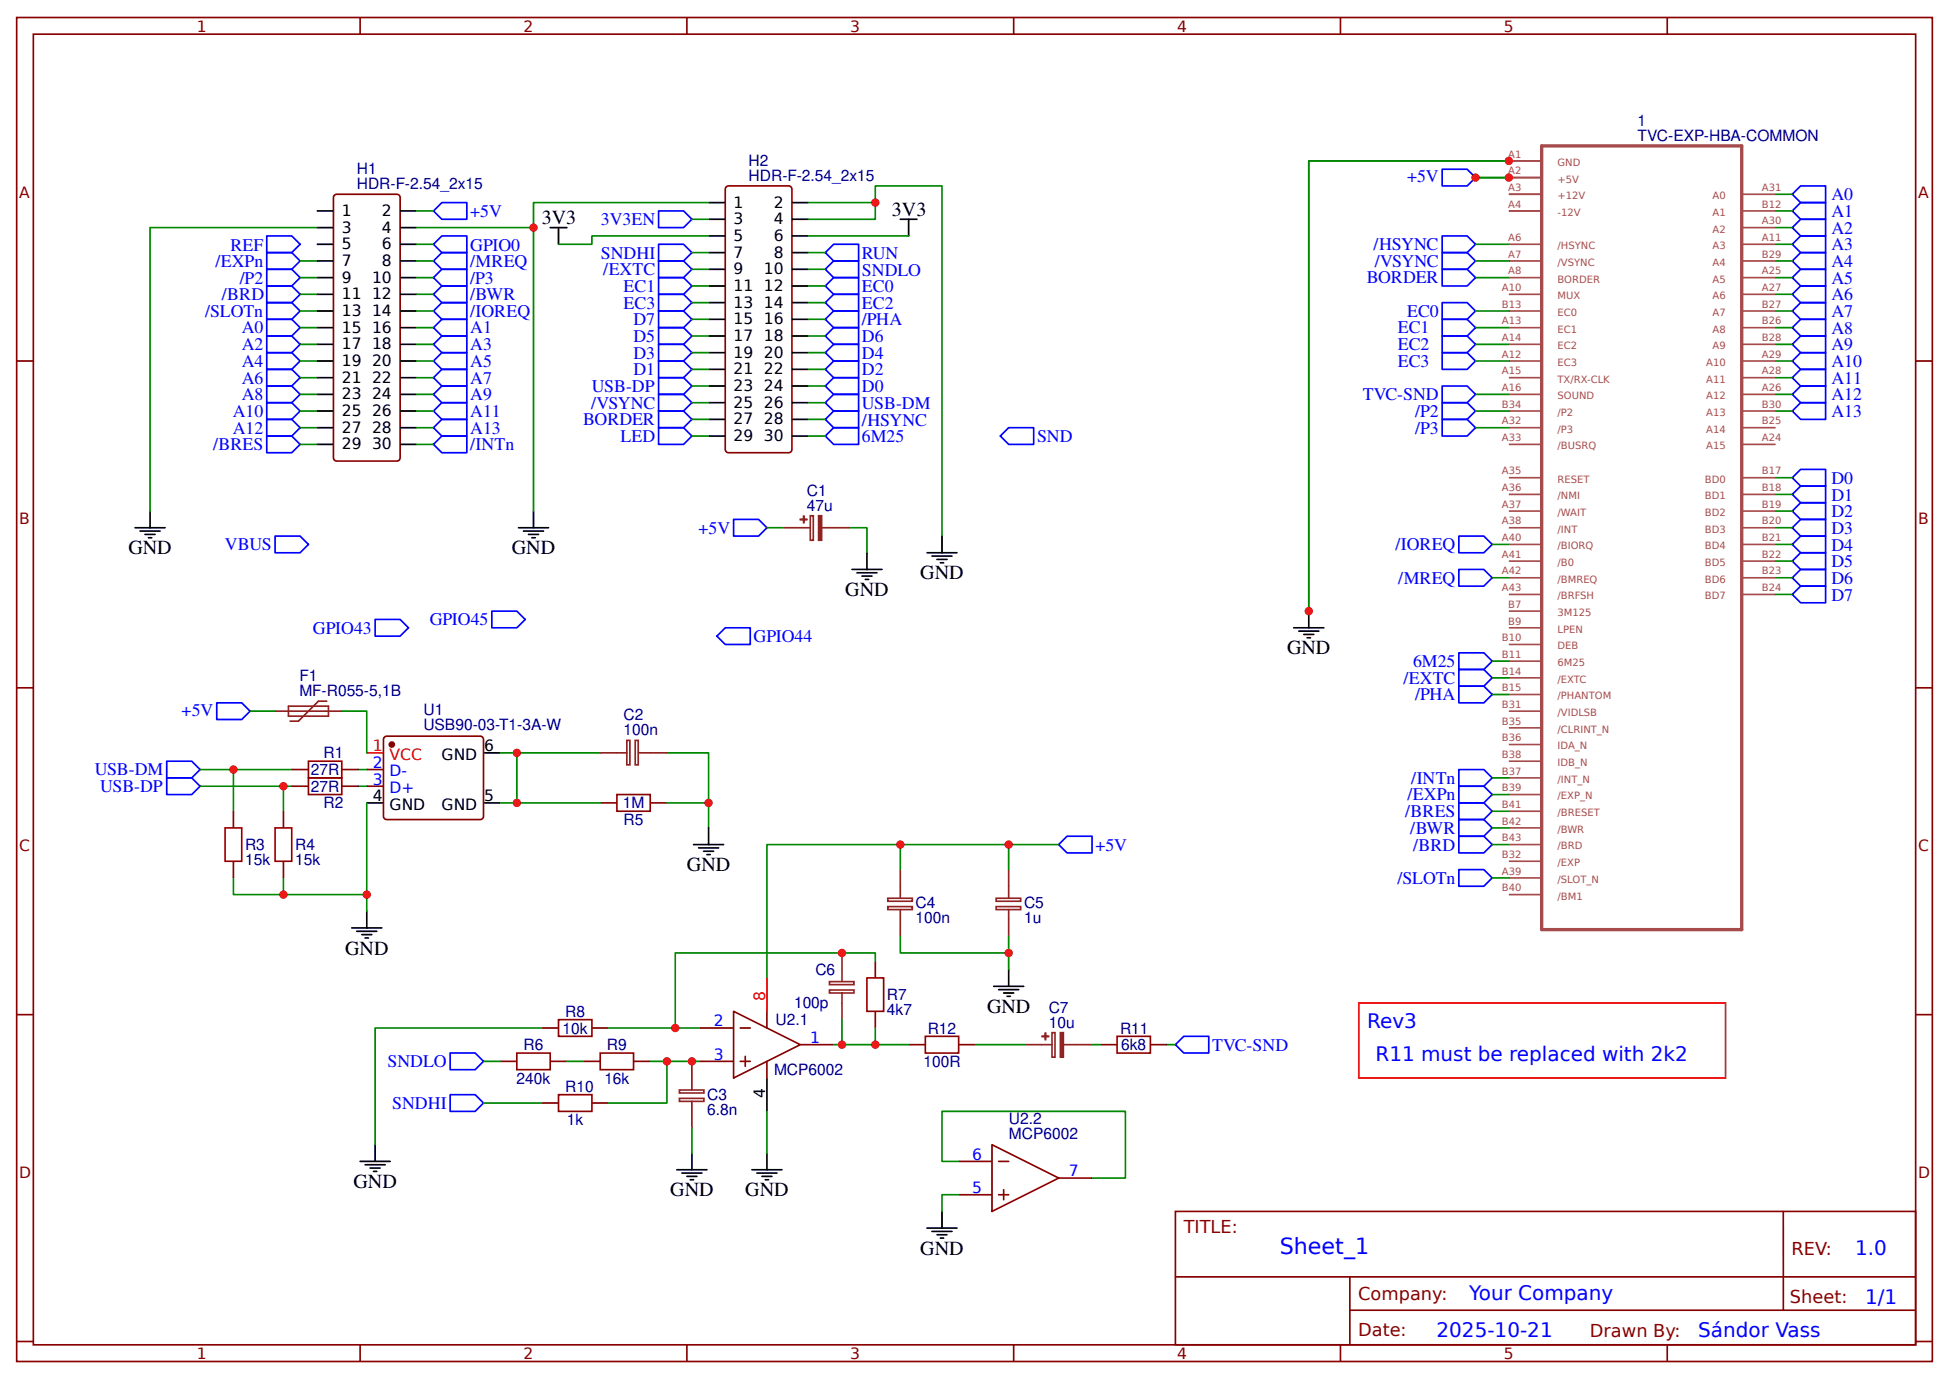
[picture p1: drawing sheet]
<svg xmlns="http://www.w3.org/2000/svg" width="309mm" height="219mm" viewBox="0 0 309 219" stroke-linecap="round" stroke-linejoin="round" font-family="sans-serif">
<g fill="none" stroke="#800" stroke-width=".26">
<path d="M2.6 2.8h304.1v213.2h-304.1zM5.3 5.4h298.7v208h-298.7zM57.1 2.8v2.6M109 2.8v2.6M160.9 2.8v2.6M212.7 2.8v2.6M264.6 2.8v2.6M53 31.1l.4-.3h9.6l.2 .1 .3 .5v41.2l-.1 .3-.4 .3h-9.6l-.4-.3-.1-.3zM115.4 29.6l9.7-.1 .3 .1 .3 .4v41.3l-.1 .3-.5 .2h-9.5l-.4-.2-.1-.3v-41.3zM2.6 57.3h2.7M304 57.3h2.7M2.6 109.1h2.7"/>
<path d="M61.1 116.9h15.4l.2 .4v12.5l-.5 .2h-15.1l-.2-.5v-12.2zM304 109.1h2.7M37 128.7v2.7M37 136.7v2.6M45 128.7v2.7M45 136.7v2.6M46.3 124.8h2.6M46.3 122.1h2.6M54.2 124.8h2.7M54.2 122.1h2.7M58.2 124.8h2.7M58.2 122.1h2.7"/>
<path d="M95.2 127.4h2.7M103.2 127.4h2.6M138.9 152.5v2.7M2.6 161h2.7M79.4 168.4h2.6M86 163.1h2.6M86 175h2.6M87.3 168.4h2.7M92.6 168.4h2.6M93.9 163.1h2.7M93.9 175h2.7M100.5 168.4h2.7"/>
<path d="M111.1 163.1h5.3M111.1 168.4h5.3M116.4 160.5l10.6 5.3-10.6 5.3zM117.5 163.1h1.6M117.5 168.4h1.6M118.3 167.6v1.6M121.7 160.5v2.6M121.7 168.4v2.7M127 165.8h5.3M138.9 160.5v2.6M144.2 165.8h2.6M152.1 165.8h2.7"/>
<path d="M174.6 165.8h2.7M182.6 165.8h2.6M304 161h2.7M152.1 184.3h5.3M152.1 189.6h5.3M157.4 181.6l10.6 5.3-10.6 5.3zM158.5 184.3h1.6M158.5 189.6h1.6M159.3 188.8v1.6M168 186.9h5.3M186.5 192.2h117.5v21.2h-117.5zM283 192.2v15.7"/>
<path d="M2.6 212.9h2.7M57.1 213.4v2.6M109 213.4v2.6M160.9 213.4v2.6M186.6 202.6h117.3M212.7 213.4v2.6M214.2 207.9h89.7M214.2 202.6v10.6M264.6 213.4v2.6M304 212.9h2.7"/>
</g>
<g fill="none" stroke="#000" stroke-width=".26">
<path d="M50.3 33.5h2.6M50.3 36.1h2.6M50.3 38.8h2.6M63.5 33.5h2.6M63.5 36.1h2.6M63.5 38.8h2.6M87.3 36.1h2.7M88.6 36.1v2.7M112.4 32.1h2.7M112.4 34.8h2.7M112.4 37.4h2.7M125.7 32.1h2.6"/>
<path d="M125.7 34.8h2.6M125.7 37.4h2.6M142.9 34.8h2.6M144.2 34.8v2.6M50.3 41.4h2.6M50.3 44.1h2.6M50.3 46.7h2.6M50.3 49.3h2.6M50.3 52h2.6M50.3 54.6h2.6M50.3 57.3h2.6M50.3 59.9h2.6"/>
<path d="M63.5 41.4h2.6M63.5 44.1h2.6M63.5 46.7h2.6M63.5 49.3h2.6M63.5 52h2.6M63.5 54.6h2.6M63.5 57.3h2.6M63.5 59.9h2.6M112.4 40.1h2.7M112.4 42.7h2.7M112.4 45.4h2.7M112.4 48h2.7"/>
<path d="M112.4 50.7h2.7M112.4 53.3h2.7M112.4 56h2.7M112.4 58.6h2.7M125.7 40.1h2.6M125.7 42.7h2.6M125.7 45.4h2.6M125.7 48h2.6M125.7 50.7h2.6M125.7 53.3h2.6M125.7 56h2.6M125.7 58.6h2.6"/>
<path d="M50.3 62.6h2.6M50.3 65.2h2.6M50.3 67.9h2.6M50.3 70.5h2.6M63.5 62.6h2.6M63.5 65.2h2.6M63.5 67.9h2.6M63.5 70.5h2.6M112.4 61.3h2.7M112.4 63.9h2.7M112.4 66.5h2.7M112.4 69.2h2.7"/>
<path d="M125.7 61.3h2.6M125.7 63.9h2.6M125.7 66.5h2.6M125.7 69.2h2.6M21.4 83.7h4.8M22.2 84.3h3.2M23 84.8h1.6M23.5 85.3h.6M23.8 81.1v2.6M82.3 83.7h4.7M83.1 84.3h3.2M83.9 84.8h1.6"/>
<path d="M84.4 85.3h.5M84.7 81.1v2.6M135.2 90.4h4.8M136 90.9h3.2M136.8 91.4h1.6M137.3 91.9h.5M137.6 87.7v2.7M147.1 87.7h4.8M147.9 88.2h3.2M148.7 88.8h1.6M149.2 89.3h.6M149.5 85.1v2.6"/>
<path d="M205.3 99.6h4.8M207.7 97v2.6M76.7 119.5h2.7M206.1 100.1h3.2M206.9 100.7h1.6M207.4 101.2h.6M58.2 127.4h2.7M76.7 127.4h2.7M110.1 134h4.7M110.9 134.5h3.1M111.7 135.1h1.5M112.2 135.6h.5"/>
<path d="M112.4 131.4v2.6M55.8 147.2h4.8M56.6 147.8h3.2M57.4 148.3h1.6M57.9 148.8h.6M58.2 144.6v2.6M157.7 156.5h4.8M158.5 157h3.2M159.3 157.6h1.6M159.8 158.1h.5M160.1 153.9v2.6M121.7 171.1v5.2"/>
<path d="M57.1 184.3h4.8M57.9 184.8h3.2M58.7 185.3h1.6M59.3 185.9h.5M59.5 181.6v2.7M107.4 185.6h4.8M108.2 186.1h3.2M109 186.7h1.6M109.5 187.2h.6M109.8 183v2.6M119.3 185.6h4.8M120.1 186.1h3.2"/>
<path d="M120.9 186.7h1.6M121.4 187.2h.6M121.7 183v2.6M147.1 194.9h4.8M147.9 195.4h3.2M148.7 195.9h1.6M149.2 196.5h.6M149.5 192.2v2.7"/>
</g>
<g fill="none" stroke="#00f" stroke-width=".26">
<path d="M42.3 37.4h4l1.3 1.4-1.3 1.3h-4zM68.8 33.5l1.3-1.4h4v2.7h-4zM68.8 38.8l1.3-1.4h4v2.7h-4zM104.5 38.8h4l1.3 1.3-1.3 1.3h-4zM104.5 33.5h4l1.3 1.3-1.3 1.3h-4zM228.9 26.9h3.9l1.4 1.3-1.4 1.3h-3.9zM228.9 37.4h3.9l1.4 1.4-1.4 1.3h-3.9zM284.4 30.8l1.4-1.3h3.9v2.6h-3.9zM284.4 33.5l1.4-1.4h3.9v2.7h-3.9zM284.4 36.1l1.4-1.3h3.9v2.6h-3.9zM284.4 38.8l1.4-1.4h3.9v2.7h-3.9zM42.3 40.1h4l1.3 1.3-1.3 1.3h-4z"/>
<path d="M42.3 42.7h4l1.3 1.4-1.3 1.3h-4zM42.3 45.4h4l1.3 1.3-1.3 1.3h-4zM42.3 48h4l1.3 1.3-1.3 1.4h-4zM42.3 50.7h4l1.3 1.3-1.3 1.3h-4zM42.3 53.3h4l1.3 1.3-1.3 1.4h-4zM42.3 56h4l1.3 1.3-1.3 1.3h-4zM42.3 58.6h4l1.3 1.3-1.3 1.4h-4zM68.8 44.1l1.3-1.4h4v2.7h-4zM68.8 46.7l1.3-1.3h4v2.6h-4zM68.8 52l1.3-1.3h4v2.6h-4zM68.8 54.6l1.3-1.3h4v2.7h-4zM68.8 57.3l1.3-1.3h4v2.6h-4z"/>
<path d="M68.8 59.9l1.3-1.3h4v2.7h-4zM68.8 41.4l1.3-1.3h4v2.6h-4zM68.8 49.3l1.3-1.3h4v2.7h-4zM104.5 57.3h4l1.3 1.3-1.3 1.3h-4zM104.5 54.6h4l1.3 1.4-1.3 1.3h-4zM104.5 52h4l1.3 1.3-1.3 1.3h-4zM104.5 49.3h4l1.3 1.4-1.3 1.3h-4zM104.5 41.4h4l1.3 1.3-1.3 1.4h-4zM104.5 44.1h4l1.3 1.3-1.3 1.3h-4zM104.5 46.7h4l1.3 1.3-1.3 1.3h-4zM104.5 59.9h4l1.3 1.4-1.3 1.3h-4zM131 56l1.3-1.4h4v2.7h-4z"/>
<path d="M131 53.3l1.3-1.3h4v2.6h-4zM131 45.4l1.3-1.3h4v2.6h-4zM131 48l1.3-1.3h4v2.6h-4zM131 42.7l1.3-1.3h4v2.7h-4zM131 40.1l1.3-1.3h4v2.6h-4zM131 50.7l1.3-1.4h4v2.7h-4zM132.3 57.3h4v2.6h-4l-1.3-1.3zM228.9 48h3.9l1.4 1.3-1.4 1.4h-3.9zM228.9 50.7h3.9l1.4 1.3-1.4 1.3h-3.9zM228.9 53.3h3.9l1.4 1.3-1.4 1.4h-3.9zM228.9 56h3.9l1.4 1.3-1.4 1.3h-3.9zM228.9 40.1h3.9l1.4 1.3-1.4 1.3h-3.9z"/>
<path d="M228.9 42.7h3.9l1.4 1.4-1.4 1.3h-3.9zM284.4 41.4l1.4-1.3h3.9v2.6h-3.9zM284.4 44.1l1.4-1.4h3.9v2.7h-3.9zM284.4 46.7l1.4-1.3h3.9v2.6h-3.9zM284.4 49.3l1.4-1.3h3.9v2.7h-3.9zM284.4 52l1.4-1.3h3.9v2.6h-3.9zM284.4 54.6l1.4-1.3h3.9v2.7h-3.9zM284.4 57.3l1.4-1.3h3.9v2.6h-3.9zM284.4 59.9l1.4-1.3h3.9v2.7h-3.9zM42.3 61.3h4l1.3 1.3-1.3 1.3h-4zM42.3 63.9h4l1.3 1.3-1.3 1.3h-4zM42.3 66.5h4l1.3 1.4-1.3 1.3h-4z"/>
<path d="M42.3 69.2h4l1.3 1.3-1.3 1.3h-4zM68.8 62.6l1.3-1.3h4v2.6h-4zM68.8 65.2l1.3-1.3h4v2.6h-4zM68.8 67.9l1.3-1.4h4v2.7h-4zM68.8 70.5l1.3-1.3h4v2.6h-4zM104.5 67.9h4l1.3 1.3-1.3 1.3h-4zM104.5 62.6h4l1.3 1.3-1.3 1.3h-4zM104.5 65.2h4l1.3 1.3-1.3 1.4h-4zM131 69.2l1.3-1.3h4v2.6h-4zM131 61.3l1.3-1.4h4v2.7h-4zM131 66.5l1.3-1.3h4v2.7h-4zM131 63.9l1.3-1.3h4v2.6h-4z"/>
<path d="M158.7 69.2l1.4-1.3h3.9v2.6h-3.9zM228.9 63.9h3.9l1.4 1.3-1.4 1.3h-3.9zM228.9 66.5h3.9l1.4 1.4-1.4 1.3h-3.9zM228.9 61.3h3.9l1.4 1.3-1.4 1.3h-3.9zM284.4 62.6l1.4-1.3h3.9v2.6h-3.9zM284.4 65.2l1.4-1.3h3.9v2.6h-3.9zM284.4 75.8l1.4-1.3h3.9v2.6h-3.9zM284.4 78.4l1.4-1.3h3.9v2.7h-3.9zM43.7 85.1h3.9l1.3 1.3-1.3 1.3h-3.9zM59.5 98.3h4l1.3 1.3-1.3 1.3h-4zM78.1 97h3.9l1.3 1.3-1.3 1.3h-3.9zM116.4 82.4h4l1.3 1.3-1.3 1.4h-4z"/>
<path d="M231.5 90.4h4l1.3 1.3-1.3 1.3h-4zM231.5 85.1h4l1.3 1.3-1.3 1.3h-4zM284.4 81.1l1.4-1.3h3.9v2.6h-3.9zM284.4 83.7l1.4-1.3h3.9v2.7h-3.9zM284.4 86.4l1.4-1.3h3.9v2.6h-3.9zM284.4 89l1.4-1.3h3.9v2.7h-3.9zM284.4 91.7l1.4-1.3h3.9v2.6h-3.9zM284.4 94.3l1.4-1.3h3.9v2.6h-3.9zM34.4 111.5h4l1.3 1.3-1.3 1.4h-4zM113.8 100.9l1.3-1.3h4v2.7h-4zM231.5 103.6h4l1.3 1.3-1.3 1.3h-4zM231.5 106.2h4l1.3 1.4-1.3 1.3h-4z"/>
<path d="M231.5 108.9h4l1.3 1.3-1.3 1.3h-4zM26.5 120.8h3.9l1.3 1.3-1.3 1.3h-3.9zM26.5 123.4h3.9l1.3 1.4-1.3 1.3h-3.9zM168 134l1.3-1.3h4v2.6h-4zM231.5 122.1h4l1.3 1.3-1.3 1.4h-4zM231.5 124.8h4l1.3 1.3-1.3 1.3h-4zM231.5 127.4h4l1.3 1.3-1.3 1.3h-4zM231.5 130h4l1.3 1.4-1.3 1.3h-4zM231.5 132.7h4l1.3 1.3-1.3 1.3h-4zM231.5 138h4l1.3 1.3-1.3 1.3h-4zM71.4 167.1h4l1.3 1.3-1.3 1.3h-4zM71.4 173.7h4l1.3 1.3-1.3 1.3h-4z"/>
<path d="M186.5 165.8l1.4-1.4h3.9v2.7h-3.9z"/>
</g>
<g fill="none" stroke="#080" stroke-width=".26">
<path d="M50.3 36.1h-26.5v45M66.1 38.8h2.7M66.1 33.5h2.7M84.7 36.1v45M109.8 34.8h2.6M112.4 32.1h-27.7v4h-18.6M112.4 37.4h-18.5v1.4h-5.3M128.3 32.1h10.6v-2.6h10.6v55.6M128.3 37.4h15.9M138.9 32.1v2.7h-10.6M234.2 38.8h5.2M234.2 28.2h5.2"/>
<path d="M239.4 25.5h-31.7v71.5M281.8 38.8h2.6M281.8 36.1h2.6M281.8 33.5h2.6M281.8 30.8h2.6M47.6 59.9h2.7M47.6 57.3h2.7M47.6 54.6h2.7M47.6 52h2.7M47.6 49.3h2.7M47.6 46.7h2.7M47.6 44.1h2.7"/>
<path d="M47.6 41.4h2.7M66.1 59.9h2.7M66.1 57.3h2.7M66.1 54.6h2.7M66.1 52h2.7M66.1 49.3h2.7M66.1 46.7h2.7M66.1 44.1h2.7M66.1 41.4h2.7M109.8 50.7h2.6M109.8 53.3h2.6M109.8 56h2.6"/>
<path d="M109.8 58.6h2.6M109.8 48h2.6M109.8 45.4h2.6M109.8 42.7h2.6M109.8 40.1h2.6M128.3 50.7h2.7M128.3 53.3h2.7M128.3 56h2.7M128.3 58.6h2.7M128.3 48h2.7M128.3 45.4h2.7M128.3 42.7h2.7"/>
<path d="M128.3 40.1h2.7M234.2 57.3h5.2M234.2 54.6h5.2M234.2 52h5.2M234.2 49.3h5.2M234.2 44.1h5.2M234.2 41.4h5.2M281.8 59.9h2.6M281.8 57.3h2.6M281.8 54.6h2.6M281.8 52h2.6M281.8 49.3h2.6"/>
<path d="M281.8 46.7h2.6M281.8 44.1h2.6M281.8 41.4h2.6M47.6 65.2h2.7M47.6 67.9h2.7M47.6 62.6h2.7M47.6 70.5h2.7M66.1 65.2h2.7M66.1 67.9h2.7M66.1 62.6h2.7M66.1 70.5h2.7M109.8 66.5h2.6"/>
<path d="M109.8 61.3h2.6M109.8 69.2h2.6M109.8 63.9h2.6M128.3 66.5h2.7M128.3 61.3h2.7M128.3 69.2h2.7M128.3 63.9h2.7M234.2 65.2h5.2M234.2 67.9h5.2M234.2 62.6h5.2M281.8 65.2h2.6M281.8 78.4h2.6"/>
<path d="M281.8 75.8h2.6M281.8 62.6h2.6M121.7 83.7h2.7M134.9 83.7h2.7v4M236.8 91.7h2.6M236.8 86.4h2.6M281.8 94.3h2.6M281.8 91.7h2.6M281.8 89h2.6M281.8 86.4h2.6M281.8 83.7h2.6M281.8 81.1h2.6"/>
<path d="M39.7 112.8h4M54.2 112.8h4v6.7M79.4 119.5h15.8M82 119.5v7.9h-2.6M105.8 119.5h6.6v11.9M236.8 104.9h2.6M236.8 107.6h2.6M236.8 110.2h2.6M31.7 124.8h14.6M31.7 122.1h14.6M37 139.3v2.6h21.2M37 122.1v6.6"/>
<path d="M45 124.8v3.9M45 139.3v2.6M56.9 124.8h1.3M56.9 122.1h1.3M58.2 127.4v17.2M82 127.4h13.2M105.8 127.4h6.6M142.9 134v4M160.1 134v4M168 134h-46.3v21.2M236.8 123.4h2.6M236.8 126.1h2.6"/>
<path d="M236.8 128.7h2.6M236.8 131.4h2.6M236.8 134h2.6M236.8 139.3h2.6M138.9 152.5v-1.3h-31.7v11.9h3.9M142.9 148.6v2.6h17.2v-2.6M160.1 151.2v2.7M76.7 168.4h2.7M76.7 175h9.3M86 163.1h-26.5v18.5M90 168.4h2.6M96.6 163.1h10.6"/>
<path d="M103.2 168.4h7.9M105.8 168.4v6.6h-9.2M109.8 179v4M121.7 176.3v6.7M132.3 165.8h11.9M133.6 161.8v4M138.9 163.1v2.7M154.8 165.8h7.9M173.3 165.8h1.3M185.2 165.8h1.3M152.1 184.3h-2.6v-8h29.1v10.6h-5.3M152.1 189.6h-2.6v2.6"/>
</g>
<path d="M244.7 23.2h31.7v124.3h-31.7z" fill="none" stroke="#a54b4b" stroke-width=".53"/>
<g fill="none" stroke="#a54b4b" stroke-width=".26">
<path d="M239.4 25.5h5.3M239.4 28.2h5.3M239.4 30.8h5.3M239.4 33.5h5.3M239.4 38.8h5.3M276.6 30.8h5.2M276.6 33.5h5.2M276.6 38.8h5.2M276.6 36.1h5.2M239.4 41.4h5.3M239.4 44.1h5.3M239.4 46.7h5.3"/>
<path d="M239.4 57.3h5.3M239.4 52h5.3M239.4 54.6h5.3M239.4 59.9h5.3M239.4 49.3h5.3M276.6 41.4h5.2M276.6 44.1h5.2M276.6 46.7h5.2M276.6 57.3h5.2M276.6 52h5.2M276.6 54.6h5.2M276.6 59.9h5.2"/>
<path d="M276.6 49.3h5.2M239.4 62.6h5.3M239.4 65.2h5.3M239.4 67.9h5.3M239.4 70.5h5.3M239.4 75.8h5.3M239.4 78.4h5.3M276.6 62.6h5.2M276.6 65.2h5.2M276.6 67.9h5.2M276.6 70.5h5.2M276.6 75.8h5.2"/>
<path d="M276.6 78.4h5.2M239.4 81.1h5.3M239.4 83.7h5.3M239.4 86.4h5.3M239.4 89h5.3M239.4 91.7h5.3M239.4 94.3h5.3M239.4 97h5.3M239.4 99.6h5.3M276.6 81.1h5.2M276.6 83.7h5.2M276.6 86.4h5.2"/>
<path d="M276.6 89h5.2M276.6 91.7h5.2M276.6 94.3h5.2M239.4 102.3h5.3M239.4 104.9h5.3M239.4 107.6h5.3M239.4 110.2h5.3M239.4 112.8h5.3M239.4 115.5h5.3M239.4 118.1h5.3M239.4 123.4h5.3M239.4 120.8h5.3"/>
<path d="M239.4 126.1h5.3M239.4 128.7h5.3M239.4 131.4h5.3M239.4 134h5.3M239.4 136.7h5.3M239.4 139.3h5.3M239.4 141.9h5.3"/>
</g>
<g fill="none" stroke="#8d2323" stroke-width=".26">
<path d="M124.4 83.7h4.2M128.6 81.8h.5v3.9h-.5zM130.4 83.7h4.5M43.7 112.8h10.5M45.8 112.1h6.3v1.5h-6.3zM51.9 111.3h-1.4l-3.1 3.1h-1.4M95.2 119.5h4.3M99.5 117.5h.5v3.9h-.5zM100.8 117.5h.5v3.9h-.5zM101.3 119.5h4.5M142.9 138v4.5M160.1 138v4.5"/>
<path d="M131.6 155.8h3.9v.4h-3.9zM131.6 157.1h3.9v.5h-3.9zM133.6 151.2v4.5M133.6 157.6v4.2M140.9 142.5h3.9v.5h-3.9zM140.9 143.9h3.9v.4h-3.9zM142.9 144.3v4.3M158.1 142.5h3.9v.5h-3.9zM158.1 143.9h3.9v.4h-3.9zM160.1 144.3v4.3M107.8 173h3.9v.4h-3.9zM107.8 174.3h3.9v.5h-3.9z"/>
<path d="M109.8 168.4v4.5M109.8 174.8v4.2M162.7 165.8h4.3M167 163.9h.4v3.8h-.4zM168.8 165.8h4.5"/>
</g>
<g fill="#8d2323" stroke="#8d2323" stroke-width=".26">
<path d="M129.9 81.8h.5v3.9h-.5z"/>
<path d="M127.5 81.9l.1 1z"/>
<path d="M127 82.4h1.1z"/>
<path d="M168.3 163.9h.5v3.8h-.5z"/>
<path d="M165.9 163.9v1.1z"/>
<path d="M165.4 164.4l1 .1z"/>
</g>
<path d="M58.2 119.5h2.7M121.7 155.2v5.3M215.6 159.1h58.2v12h-58.2z" fill="none" stroke="#f00" stroke-width=".26"/>
<circle cx="62.2" cy="118.1" r=".4" fill="#800" stroke="#800" stroke-width=".26"/>
<path d="M35.7 131.4h2.7v5.3h-2.7zM43.7 131.4h2.6v5.3h-2.6zM48.9 120.8h5.3v2.6h-5.3zM48.9 123.4h5.3v2.7h-5.3zM97.9 126.1h5.3v2.6h-5.3zM137.6 155.2h2.6v5.3h-2.6zM82 167.1h5.3v2.6h-5.3zM88.6 161.8h5.3v2.6h-5.3zM88.6 173.7h5.3v2.6h-5.3zM95.2 167.1h5.3v2.6h-5.3zM146.8 164.4h5.3v2.7h-5.3zM177.3 164.4h5.3v2.7h-5.3z" fill="none" stroke="#a00000" stroke-width=".26"/>
<g fill="#c00">
<circle cx="84.7" cy="36.1" r=".66"/>
<circle cx="138.9" cy="32.1" r=".66"/>
<circle cx="239.4" cy="25.5" r=".66"/>
<circle cx="37" cy="122.1" r=".66"/>
<circle cx="45" cy="124.8" r=".66"/>
<circle cx="82" cy="119.5" r=".66"/>
<circle cx="82" cy="127.4" r=".66"/>
<circle cx="160.1" cy="151.2" r=".66"/>
<circle cx="112.4" cy="127.4" r=".66"/>
<circle cx="207.7" cy="97" r=".66"/>
<circle cx="45" cy="141.9" r=".66"/>
<circle cx="58.2" cy="141.9" r=".66"/>
<circle cx="239.4" cy="28.2" r=".66"/>
<circle cx="234.2" cy="28.2" r=".66"/>
<circle cx="142.9" cy="134" r=".66"/>
<circle cx="160.1" cy="134" r=".66"/>
<circle cx="109.8" cy="168.4" r=".66"/>
<circle cx="107.2" cy="163.1" r=".66"/>
<circle cx="105.8" cy="168.4" r=".66"/>
<circle cx="133.6" cy="151.2" r=".66"/>
<circle cx="138.9" cy="165.8" r=".66"/>
<circle cx="133.6" cy="165.8" r=".66"/>
</g>
<text font-size="3.5" fill="#00f" x="203.1" y="199">Sheet_1</text>
<g font-size="3.2">
<text x="86" y="35.6">3V3</text>
<text x="141.6" y="34.3">3V3</text>
<text x="20.4" y="88">GND</text>
<text x="81.2" y="88">GND</text>
<text x="134.1" y="94.6">GND</text>
<text x="146" y="91.9">GND</text>
<text x="204.3" y="103.8">GND</text>
<text x="109" y="138.2">GND</text>
<text x="54.8" y="151.5">GND</text>
<text x="156.6" y="160.7">GND</text>
<text x="56.1" y="188.5">GND</text>
<text x="106.4" y="189.8">GND</text>
<text x="118.3" y="189.8">GND</text>
<text x="146" y="199.1">GND</text>
</g>
<g font-size="3.2" fill="#00f">
<text x="217" y="163.1">Rev3</text>
<text x="218.3" y="168.4">R11 must be replaced with 2k2</text>
<text x="294.4" y="199.2">1.0</text>
<text x="233.2" y="206.3">Your Company</text>
<text x="296" y="206.9">1/1</text>
<text x="228" y="212.2">2025-10-21</text>
<text x="269.5" y="212.1">Sándor Vass</text>
</g>
<g font-size="2.8" fill="#00f">
<text x="223.3" y="28.9">+5V</text>
<text x="74.6" y="34.4">+5V</text>
<text x="95.4" y="35.7">3V3EN</text>
<text x="290.6" y="31.8">A0</text>
<text x="290.6" y="34.4">A1</text>
<text x="36.6" y="39.7">REF</text>
<text x="74.6" y="39.8">GPIO0</text>
<text x="95.4" y="41">SNDHI</text>
<text x="136.8" y="41.1">RUN</text>
<text x="218" y="39.7">/HSYNC</text>
<text x="290.6" y="37.1">A2</text>
<text x="290.6" y="39.7">A3</text>
<text x="34.2" y="42.4">/EXPn</text>
<text x="35.2" y="47.7">/BRD</text>
<text x="38" y="45">/P2</text>
<text x="74.6" y="45">/P3</text>
<text x="74.6" y="42.3">/MREQ</text>
<text x="74.6" y="47.7">/BWR</text>
<text x="95.7" y="43.7">/EXTC</text>
<text x="99" y="46.3">EC1</text>
<text x="136.8" y="46.4">EC0</text>
<text x="136.8" y="43.7">SNDLO</text>
<text x="216.9" y="45">BORDER</text>
<text x="218.2" y="42.4">/VSYNC</text>
<text x="290.6" y="42.4">A4</text>
<text x="290.6" y="45">A5</text>
<text x="290.6" y="47.7">A6</text>
<text x="32.6" y="50.3">/SLOTn</text>
<text x="38.4" y="52.9">A0</text>
<text x="74.6" y="50.3">/IOREQ</text>
<text x="74.6" y="52.9">A1</text>
<text x="99" y="49">EC3</text>
<text x="100.5" y="51.6">D7</text>
<text x="136.8" y="51.6">/PHA</text>
<text x="136.8" y="49">EC2</text>
<text x="221.8" y="52.9">EC1</text>
<text x="223.3" y="50.3">EC0</text>
<text x="290.6" y="50.3">A7</text>
<text x="290.6" y="53">A8</text>
<text x="38.4" y="55.6">A2</text>
<text x="38.4" y="58.2">A4</text>
<text x="74.6" y="55.6">A3</text>
<text x="74.6" y="58.2">A5</text>
<text x="100.5" y="59.5">D1</text>
<text x="100.5" y="56.9">D3</text>
<text x="100.5" y="54.3">D5</text>
<text x="136.8" y="59.5">D2</text>
<text x="136.8" y="56.9">D4</text>
<text x="136.8" y="54.3">D6</text>
<text x="221.8" y="55.5">EC2</text>
<text x="221.8" y="58.2">EC3</text>
<text x="290.6" y="55.6">A9</text>
<text x="290.6" y="58.3">A10</text>
<text x="38.4" y="60.9">A6</text>
<text x="38.4" y="63.5">A8</text>
<text x="74.6" y="60.9">A7</text>
<text x="74.6" y="63.5">A9</text>
<text x="93.8" y="64.8">/VSYNC</text>
<text x="93.9" y="62.2">USB-DP</text>
<text x="136.8" y="62.2">D0</text>
<text x="136.8" y="64.9">USB-DM</text>
<text x="216.3" y="63.5">TVC-SND</text>
<text x="290.6" y="60.9">A11</text>
<text x="290.6" y="63.5">A12</text>
<text x="33.8" y="71.5">/BRES</text>
<text x="36.9" y="66.1">A10</text>
<text x="36.9" y="68.8">A12</text>
<text x="74.6" y="66.1">A11</text>
<text x="74.6" y="68.8">A13</text>
<text x="74.6" y="71.5">/INTn</text>
<text x="92.5" y="67.5">BORDER</text>
<text x="98.5" y="70.1">LED</text>
<text x="136.8" y="70.1">6M25</text>
<text x="136.8" y="67.5">/HSYNC</text>
<text x="164.6" y="70.1">SND</text>
<text x="224.6" y="66.2">/P2</text>
<text x="224.6" y="68.8">/P3</text>
<text x="290.6" y="66.2">A13</text>
<text x="290.6" y="76.7">D0</text>
<text x="290.6" y="79.4">D1</text>
<text x="290.6" y="82.1">D2</text>
<text x="35.7" y="87.3">VBUS</text>
<text x="110.8" y="84.7">+5V</text>
<text x="221.4" y="87.3">/IOREQ</text>
<text x="290.6" y="84.7">D3</text>
<text x="290.6" y="87.4">D4</text>
<text x="221.9" y="92.7">/MREQ</text>
<text x="290.6" y="90">D5</text>
<text x="290.6" y="92.6">D6</text>
<text x="290.6" y="95.3">D7</text>
<text x="49.7" y="100.6">GPIO43</text>
<text x="68.2" y="99.2">GPIO45</text>
<text x="119.6" y="101.9">GPIO44</text>
<text x="224.2" y="105.9">6M25</text>
<text x="28.8" y="113.6">+5V</text>
<text x="222.7" y="108.5">/EXTC</text>
<text x="224.6" y="111.1">/PHA</text>
<text x="15" y="123">USB-DM</text>
<text x="15.9" y="125.7">USB-DP</text>
<text x="224" y="124.4">/INTn</text>
<text x="223" y="129.7">/BRES</text>
<text x="223.4" y="127">/EXPn</text>
<text x="173.8" y="135.1">+5V</text>
<text x="223.8" y="132.3">/BWR</text>
<text x="224.3" y="135">/BRD</text>
<text x="221.8" y="140.2">/SLOTn</text>
<text x="192.4" y="166.7">TVC-SND</text>
<text x="61.5" y="169.3">SNDLO</text>
<text x="62.2" y="176">SNDHI</text>
</g>
<g font-size="2.8" fill="#800">
<text x="187.9" y="195.7">TITLE:</text>
<text x="284.3" y="199.2">REV:</text>
<text x="215.5" y="206.3">Company:</text>
<text x="284.1" y="206.8">Sheet:</text>
<text x="215.5" y="212.1">Date:</text>
<text x="252.3" y="212.1">Drawn By:</text>
</g>
<g font-size="2.5" fill="#800">
<text x="31.2" y="5">1</text>
<text x="83.1" y="5">2</text>
<text x="134.9" y="5">3</text>
<text x="186.8" y="5">4</text>
<text x="238.7" y="5">5</text>
<text x="3" y="31.4">A</text>
<text x="304.4" y="31.4">A</text>
<text x="3" y="83.2">B</text>
<text x="304.4" y="83.2">B</text>
<text x="3" y="135.1">C</text>
<text x="304.4" y="135.1">C</text>
<text x="3" y="186.9">D</text>
<text x="304.4" y="186.9">D</text>
<text x="31.2" y="215.6">1</text>
<text x="83.1" y="215.6">2</text>
<text x="134.9" y="215.6">3</text>
<text x="186.8" y="215.6">4</text>
<text x="238.7" y="215.6">5</text>
</g>
<g font-size="2.5" fill="#000080">
<text x="259.8" y="22.4">TVC-EXP-HBA-COMMON</text>
<text x="259.8" y="20">1</text>
<text x="56.6" y="27.6">H1</text>
<text x="118.8" y="28.7">HDR-F-2.54_2x15</text>
<text x="118.8" y="26.3">H2</text>
<text x="56.6" y="30">HDR-F-2.54_2x15</text>
<text x="128.1" y="81">47u</text>
<text x="128.1" y="78.7">C1</text>
<text x="47.5" y="110.5">MF-R055-5,1B</text>
<text x="47.5" y="108.1">F1</text>
<text x="67.2" y="113.4">U1</text>
<text x="67.2" y="115.9">USB90-03-T1-3A-W</text>
<text x="99" y="116.7">100n</text>
<text x="99" y="114.3">C2</text>
<text x="49.3" y="123">27R</text>
<text x="49.3" y="125.6">27R</text>
<text x="51.3" y="120.3">R1</text>
<text x="51.3" y="128.2">R2</text>
<text x="98.8" y="128.2">1M</text>
<text x="99" y="130.9">R5</text>
<text x="38.9" y="137.2">15k</text>
<text x="38.9" y="134.9">R3</text>
<text x="46.8" y="137.2">15k</text>
<text x="46.8" y="134.9">R4</text>
<text x="145.3" y="146.5">100n</text>
<text x="145.3" y="144.2">C4</text>
<text x="162.5" y="146.5">1u</text>
<text x="162.5" y="144.2">C5</text>
<text x="129.4" y="154.7">C6</text>
<text x="89.7" y="161.3">R8</text>
<text x="126" y="160">100p</text>
<text x="140.8" y="161.1">4k7</text>
<text x="140.8" y="158.7">R7</text>
<text x="166.4" y="160.7">C7</text>
<text x="83.1" y="166.6">R6</text>
<text x="89.3" y="164">10k</text>
<text x="96.3" y="166.6">R9</text>
<text x="123.1" y="162.6">U2.1</text>
<text x="147.2" y="164">R12</text>
<text x="166.4" y="163.1">10u</text>
<text x="177.7" y="164">R11</text>
<text x="177.9" y="166.6">6k8</text>
<text x="82" y="171.9">240k</text>
<text x="89.7" y="173.2">R10</text>
<text x="95.9" y="171.9">16k</text>
<text x="122.8" y="170.6">MCP6002</text>
<text x="146.5" y="169.3">100R</text>
<text x="90" y="178.5">1k</text>
<text x="112.2" y="176.9">6.8n</text>
<text x="112.2" y="174.6">C3</text>
<text x="160.1" y="178.3">U2.2</text>
<text x="160.1" y="180.8">MCP6002</text>
</g>
<g font-size="2.5">
<text x="54.2" y="34.3">1</text>
<text x="60.6" y="34.3">2</text>
<text x="116.4" y="32.9">1</text>
<text x="116.4" y="35.6">3</text>
<text x="122.8" y="32.9">2</text>
<text x="122.8" y="35.6">4</text>
<text x="54.2" y="36.9">3</text>
<text x="54.2" y="39.6">5</text>
<text x="60.6" y="36.9">4</text>
<text x="60.6" y="39.6">6</text>
<text x="116.4" y="38.2">5</text>
<text x="116.4" y="40.9">7</text>
<text x="122.8" y="38.2">6</text>
<text x="122.8" y="40.9">8</text>
<text x="54.2" y="42.2">7</text>
<text x="54.2" y="44.8">9</text>
<text x="54.2" y="47.5">11</text>
<text x="59" y="44.8">10</text>
<text x="59" y="47.5">12</text>
<text x="60.6" y="42.2">8</text>
<text x="116.4" y="43.5">9</text>
<text x="116.4" y="46.2">11</text>
<text x="121.2" y="43.5">10</text>
<text x="121.2" y="46.2">12</text>
<text x="54.2" y="50.1">13</text>
<text x="54.2" y="52.8">15</text>
<text x="59" y="50.1">14</text>
<text x="59" y="52.8">16</text>
<text x="116.4" y="48.8">13</text>
<text x="116.4" y="51.5">15</text>
<text x="121.2" y="48.8">14</text>
<text x="121.2" y="51.5">16</text>
<text x="54.2" y="55.4">17</text>
<text x="54.2" y="58.1">19</text>
<text x="59" y="55.4">18</text>
<text x="59" y="58.1">20</text>
<text x="116.4" y="54.1">17</text>
<text x="116.4" y="56.8">19</text>
<text x="116.4" y="59.4">21</text>
<text x="121.2" y="54.1">18</text>
<text x="121.2" y="56.8">20</text>
<text x="121.2" y="59.4">22</text>
<text x="54.2" y="60.7">21</text>
<text x="54.2" y="63.4">23</text>
<text x="59" y="60.7">22</text>
<text x="59" y="63.4">24</text>
<text x="116.4" y="62">23</text>
<text x="116.4" y="64.7">25</text>
<text x="121.2" y="62">24</text>
<text x="121.2" y="64.7">26</text>
<text x="54.2" y="66">25</text>
<text x="54.2" y="68.7">27</text>
<text x="54.2" y="71.3">29</text>
<text x="59" y="66">26</text>
<text x="59" y="68.7">28</text>
<text x="59" y="71.3">30</text>
<text x="116.4" y="67.3">27</text>
<text x="116.4" y="70">29</text>
<text x="121.2" y="67.3">28</text>
<text x="121.2" y="70">30</text>
<text x="76.9" y="119.2">6</text>
<text x="70.1" y="120.5">GND</text>
<text x="59.2" y="127.1">4</text>
<text x="61.8" y="128.5">GND</text>
<text x="70.1" y="128.5">GND</text>
<text x="76.9" y="127.1">5</text>
<text x="121.4" y="174.2" transform="rotate(-90 121.4 174.2)">4</text>
</g>
<g font-size="2.5" fill="#f00">
<text x="59.2" y="119.2">1</text>
<text x="61.8" y="120.5">VCC</text>
<text x="121.4" y="158.9" transform="rotate(-90 121.4 158.9)">8</text>
</g>
<g font-size="2.5" fill="#00f">
<text x="59.2" y="124.5">3</text>
<text x="59.2" y="121.8">2</text>
<text x="61.8" y="125.8">D+</text>
<text x="61.8" y="123.2">D-</text>
<text x="113.3" y="162.9">2</text>
<text x="128.6" y="165.5">1</text>
<text x="113.3" y="168.1">3</text>
<text x="154.3" y="184">6</text>
<text x="154.3" y="189.3">5</text>
<text x="169.6" y="186.7">7</text>
</g>
<g font-size="1.6" fill="#a54b4b">
<text x="239.4" y="25">A1</text>
<text x="239.4" y="27.7">A2</text>
<text x="247.2" y="26.3">GND</text>
<text x="247.2" y="29">+5V</text>
<text x="239.4" y="30.3">A3</text>
<text x="239.4" y="32.9">A4</text>
<text x="247.2" y="31.6">+12V</text>
<text x="247.2" y="34.3">-12V</text>
<text x="271.8" y="31.6">A0</text>
<text x="271.8" y="34.3">A1</text>
<text x="279.6" y="30.3">A31</text>
<text x="279.6" y="32.9">B12</text>
<text x="279.6" y="35.6">A30</text>
<text x="239.4" y="38.2">A6</text>
<text x="239.4" y="40.9">A7</text>
<text x="247.2" y="39.5">/HSYNC</text>
<text x="271.8" y="36.9">A2</text>
<text x="271.8" y="39.5">A3</text>
<text x="279.6" y="38.2">A11</text>
<text x="279.6" y="40.9">B29</text>
<text x="238.3" y="46.2">A10</text>
<text x="239.4" y="43.5">A8</text>
<text x="247.2" y="42.2">/VSYNC</text>
<text x="247.2" y="44.8">BORDER</text>
<text x="247.2" y="47.5">MUX</text>
<text x="271.8" y="42.2">A4</text>
<text x="271.8" y="44.8">A5</text>
<text x="271.8" y="47.5">A6</text>
<text x="279.6" y="43.5">A25</text>
<text x="279.6" y="46.2">A27</text>
<text x="238.3" y="48.8">B13</text>
<text x="238.3" y="51.5">A13</text>
<text x="247.2" y="52.8">EC1</text>
<text x="247.2" y="50.1">EC0</text>
<text x="271.8" y="50.1">A7</text>
<text x="271.8" y="52.8">A8</text>
<text x="279.6" y="48.8">B27</text>
<text x="279.6" y="51.5">B26</text>
<text x="238.3" y="56.8">A12</text>
<text x="238.3" y="54.1">A14</text>
<text x="238.3" y="59.4">A15</text>
<text x="247.2" y="58.1">EC3</text>
<text x="247.2" y="55.4">EC2</text>
<text x="270.8" y="58.1">A10</text>
<text x="271.8" y="55.4">A9</text>
<text x="279.6" y="56.8">A29</text>
<text x="279.6" y="59.4">A28</text>
<text x="279.6" y="54.1">B28</text>
<text x="238.3" y="64.7">B34</text>
<text x="238.3" y="62.1">A16</text>
<text x="247.2" y="60.7">TX/RX-CLK</text>
<text x="247.2" y="63.4">SOUND</text>
<text x="270.8" y="60.7">A11</text>
<text x="270.8" y="63.4">A12</text>
<text x="279.6" y="62.1">A26</text>
<text x="279.6" y="64.7">B30</text>
<text x="238.3" y="67.3">A32</text>
<text x="238.3" y="70">A33</text>
<text x="247.2" y="66">/P2</text>
<text x="247.2" y="68.6">/P3</text>
<text x="247.2" y="71.3">/BUSRQ</text>
<text x="270.8" y="66">A13</text>
<text x="270.8" y="68.6">A14</text>
<text x="270.8" y="71.3">A15</text>
<text x="279.6" y="67.3">B25</text>
<text x="279.6" y="70">A24</text>
<text x="238.3" y="75.3">A35</text>
<text x="238.3" y="77.9">A36</text>
<text x="247.2" y="76.6">RESET</text>
<text x="270.6" y="76.6">BD0</text>
<text x="279.6" y="75.3">B17</text>
<text x="279.6" y="77.9">B18</text>
<text x="238.3" y="80.6">A37</text>
<text x="238.3" y="83.2">A38</text>
<text x="247.2" y="79.2">/NMI</text>
<text x="247.2" y="81.9">/WAIT</text>
<text x="270.6" y="79.2">BD1</text>
<text x="270.6" y="81.9">BD2</text>
<text x="279.6" y="80.6">B19</text>
<text x="279.6" y="83.2">B20</text>
<text x="238.3" y="85.9">A40</text>
<text x="238.3" y="88.5">A41</text>
<text x="247.2" y="84.5">/INT</text>
<text x="247.2" y="87.2">/BIORQ</text>
<text x="247.2" y="89.8">/B0</text>
<text x="270.6" y="84.5">BD3</text>
<text x="270.6" y="87.2">BD4</text>
<text x="270.6" y="89.8">BD5</text>
<text x="279.6" y="85.9">B21</text>
<text x="279.6" y="88.5">B22</text>
<text x="238.3" y="91.2">A42</text>
<text x="238.3" y="93.8">A43</text>
<text x="247.2" y="92.5">/BMREQ</text>
<text x="247.2" y="95.1">/BRFSH</text>
<text x="270.6" y="92.5">BD6</text>
<text x="270.6" y="95.1">BD7</text>
<text x="279.6" y="91.2">B23</text>
<text x="279.6" y="93.8">B24</text>
<text x="238.3" y="101.7">B10</text>
<text x="239.3" y="96.4">B7</text>
<text x="239.3" y="99.1">B9</text>
<text x="247.2" y="97.8">3M125</text>
<text x="247.2" y="100.4">LPEN</text>
<text x="238.3" y="104.4">B11</text>
<text x="238.3" y="107">B14</text>
<text x="247.2" y="103">DEB</text>
<text x="247.2" y="105.7">6M25</text>
<text x="238.3" y="109.7">B15</text>
<text x="238.3" y="112.3">B31</text>
<text x="247.2" y="108.3">/EXTC</text>
<text x="247.2" y="111">/PHANTOM</text>
<text x="247.2" y="113.6">/VIDLSB</text>
<text x="238.3" y="115">B35</text>
<text x="238.3" y="117.6">B36</text>
<text x="247.2" y="116.3">/CLRINT_N</text>
<text x="247.2" y="118.9">IDA_N</text>
<text x="238.3" y="122.9">B37</text>
<text x="238.3" y="120.3">B38</text>
<text x="238.3" y="125.6">B39</text>
<text x="247.2" y="124.2">/INT_N</text>
<text x="247.2" y="121.6">IDB_N</text>
<text x="238.3" y="128.2">B41</text>
<text x="238.3" y="130.8">B42</text>
<text x="247.2" y="126.9">/EXP_N</text>
<text x="247.2" y="129.5">/BRESET</text>
<text x="238.3" y="133.5">B43</text>
<text x="238.3" y="136.1">B32</text>
<text x="247.2" y="132.1">/BWR</text>
<text x="247.2" y="134.8">/BRD</text>
<text x="247.2" y="137.4">/EXP</text>
<text x="238.3" y="141.4">B40</text>
<text x="238.3" y="138.8">A39</text>
<text x="247.2" y="140.1">/SLOT_N</text>
<text x="247.2" y="142.7">/BM1</text>
</g>
</svg>
